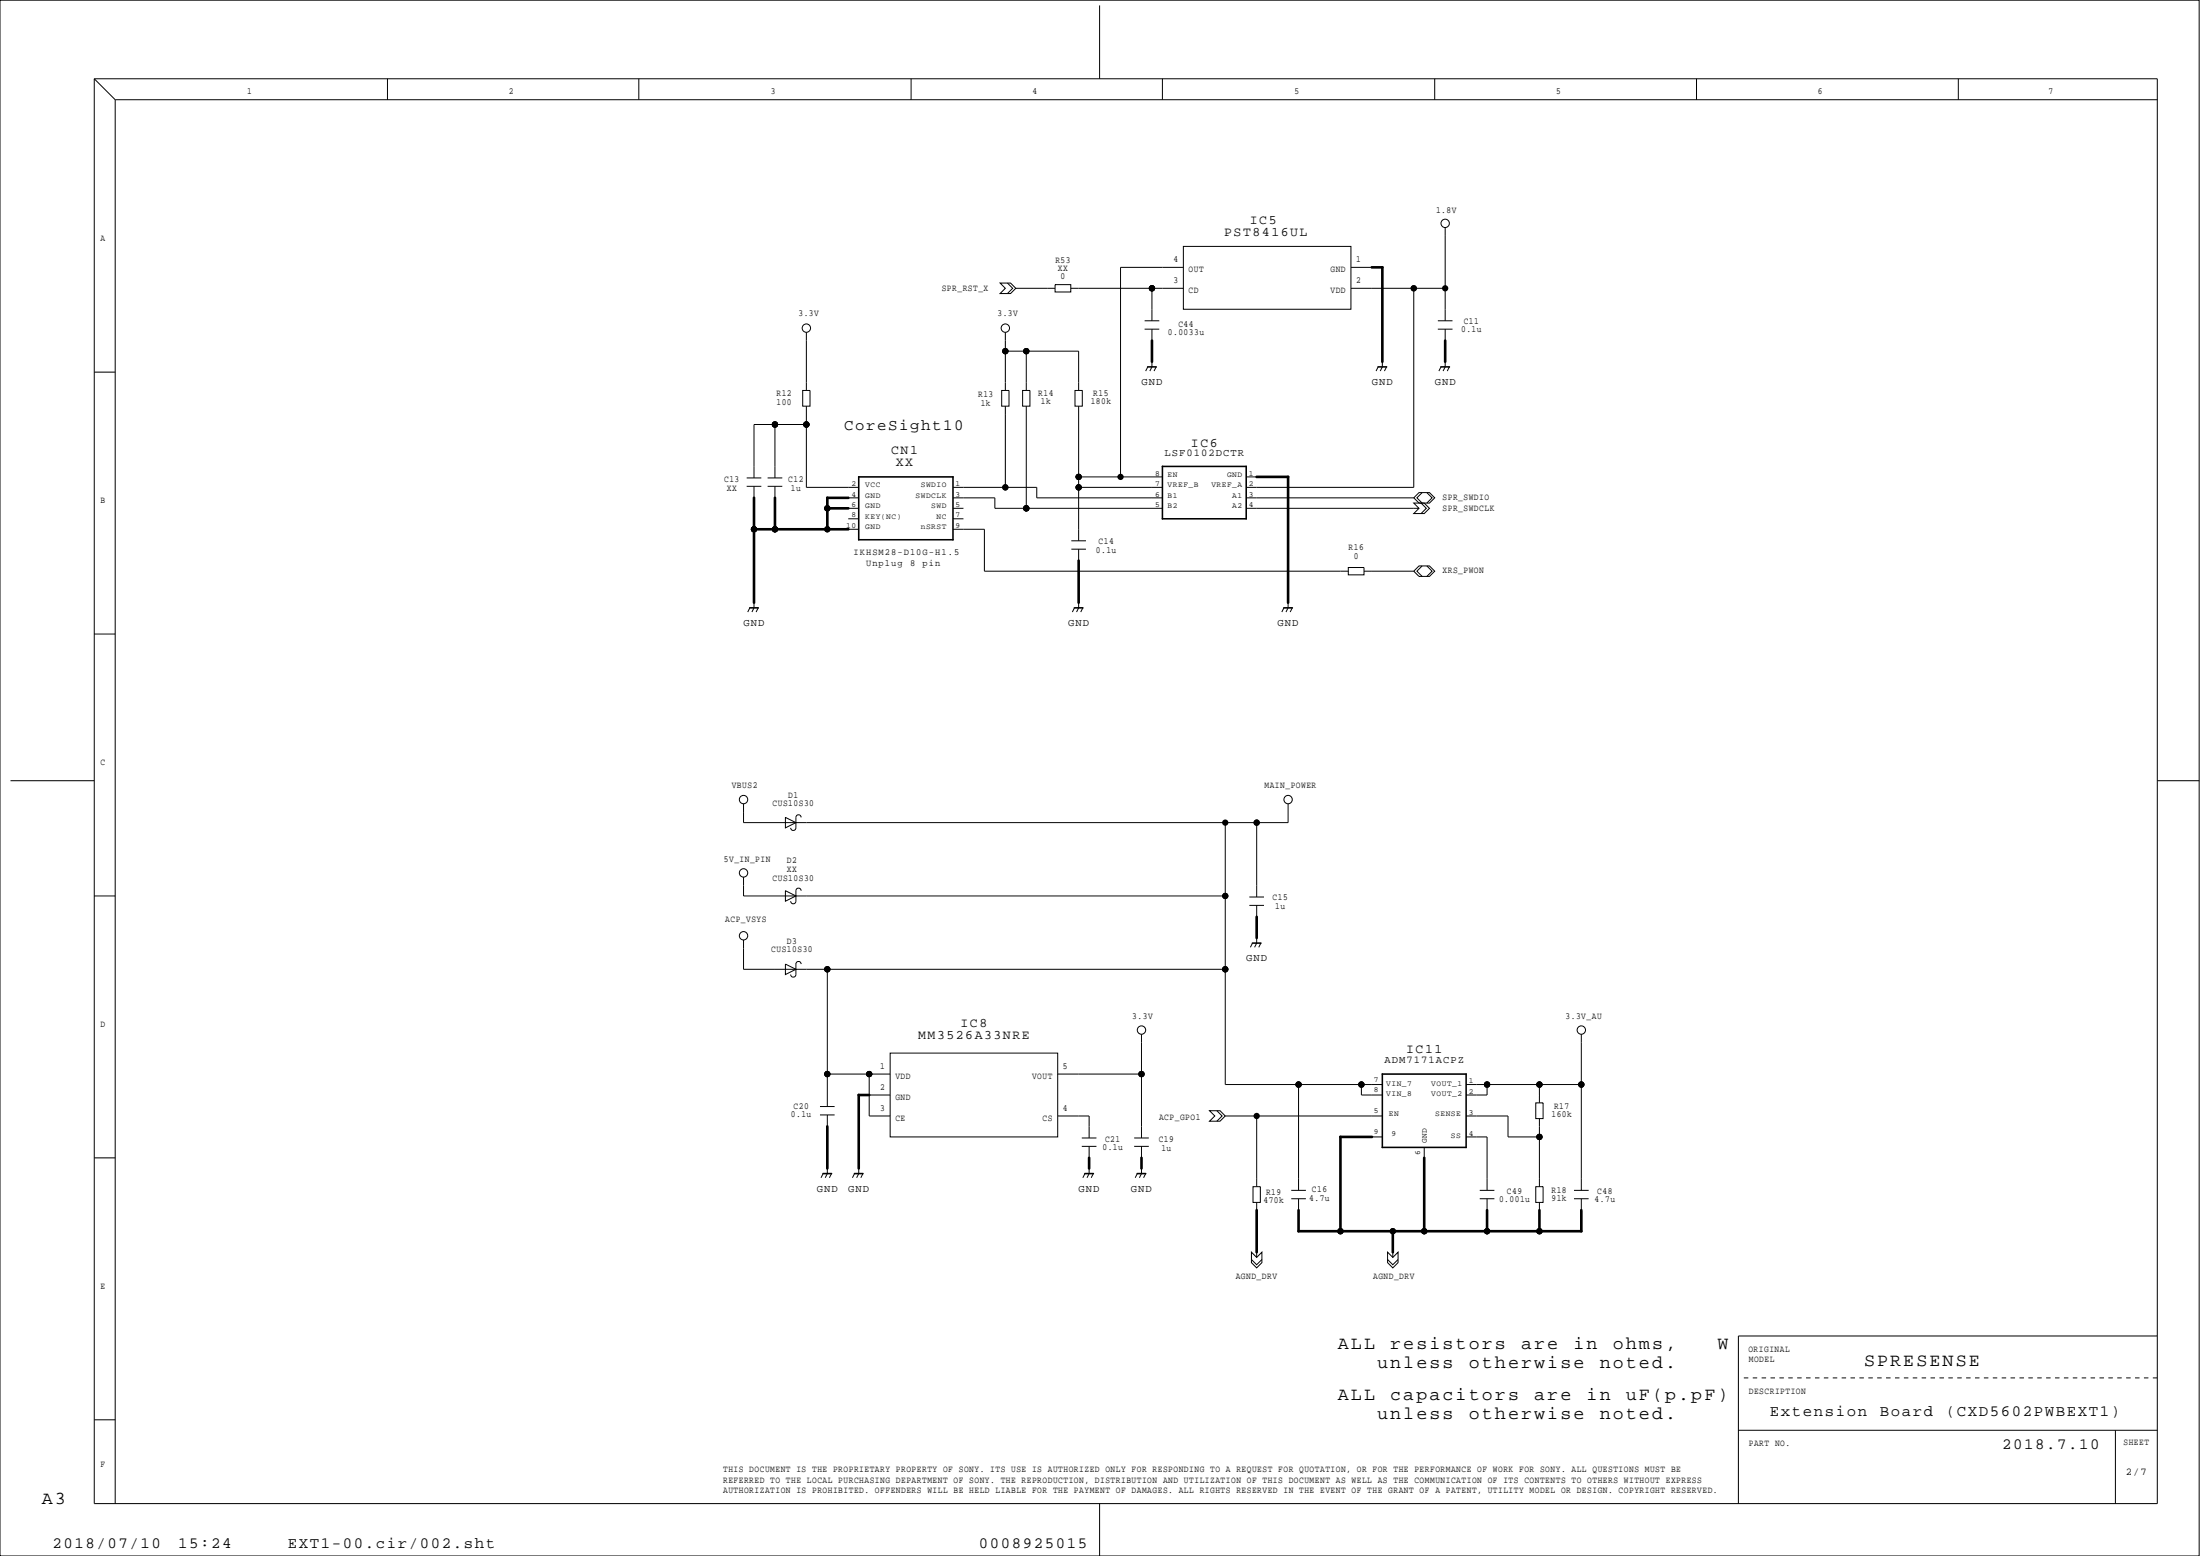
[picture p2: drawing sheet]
<svg xmlns="http://www.w3.org/2000/svg" width="420mm" height="297mm" viewBox="0 0 420 297" stroke-linecap="round" stroke-linejoin="round" font-family="sans-serif">
<g fill="#000">
<path d="M261.9 50.8h2.1l.3 .2-.3 .3h-2l-.2-.3zM263.8 50.9l.3-.1 .2 .2v18l-.3 .3-.2-.3zM219.1 70l1.7-.1 .2 .1-.2 .2h-1.6zM219.9 64.8h.2l.2 .2v4l-.3 .3-.2-.3v-4zM263.1 69.9h1.7l.2 .1-.2 .2h-1.6l-.1-.1zM275.1 70l1.7-.1 .2 .1-.2 .2h-1.6zM275.9 64.8h.2l.2 .2v4l-.3 .3-.2-.3v-4zM143.9 94.8h.2l.2 .2v6l-.3 .3-.2-.3v-6zM147.9 94.8h.2l.2 .2v6l-.3 .3-.2-.3v-6zM157.9 94.8h.2l.2 .2v2l-.3 .3-.2-.3v-2zM157.8 96.9l.2-.1 .3 .2v4l-.3 .3-.2-.3zM157.8 96.9l.2-.1h4l.3 .2-.3 .3h-4l-.2-.1z"/>
<path d="M157.8 94.9l.2-.1h4l.3 .2-.3 .3h-4l-.2-.1zM163.9 90.9l.3 .1v12l-.2 .2-.1-.2zM163.9 90.9h18.1l.2 .1-.2 .2h-18l-.1-.2zM181.9 90.9l.3 .1v12l-.2 .2-.1-.2zM221.9 88.9l.3 .1v10l-.2 .2-.1-.2zM221.9 99l16.1-.1 .2 .1-.2 .2h-16zM221.9 89l16.1-.1 .2 .1-.2 .2h-16zM237.9 89l.1-.1 .2 .1v10l-.2 .2-.1-.2zM239.8 90.9l.2-.1h6l.3 .2-.3 .3h-6l-.2-.1zM245.8 90.9l.2-.1 .3 .2v24l-.3 .3-.2-.3zM143.1 116l1.7-.1 .2 .1-.2 .2h-1.6zM143.9 100.8h.2l.2 .2v14l-.3 .3-.2-.3v-14z"/>
<path d="M143.8 100.9l.2-.1h4l.3 .2-.3 .3h-4l-.2-.1zM147.9 100.8h10.1l.3 .2-.3 .3h-10l-.2-.1zM157.8 100.9l.2-.1h4l.3 .2-.3 .3h-4l-.2-.1zM163.9 102.9h18.1l.2 .1-.2 .2h-18l-.1-.2zM205.1 116l1.7-.1 .2 .1-.2 .2h-1.6zM205.9 106.8h.2l.2 .2v8l-.3 .3-.2-.3v-8zM245.1 116l1.7-.1 .2 .1-.2 .2h-1.6zM239.9 174.8h.2l.2 .2v4l-.3 .3-.2-.3v-4zM239.1 180l1.7-.1 .2 .1-.2 .2h-1.6zM157.9 214.8h.2l.2 .2v8l-.3 .3-.2-.3v-8zM163.8 208.9l.2-.1 .3 .2v14l-.3 .3-.2-.3zM163.8 208.9l.2-.1h2l.3 .2-.3 .3h-2l-.2-.1z"/>
<path d="M255.9 216.8h.2l.2 .2v18l-.3 .3-.2-.3v-18zM255.9 216.8h6.1l.3 .2-.3 .3h-6l-.2-.3zM263.9 205l.1-.1 .2 .1v14l-.2 .2-.1-.2zM263.9 219l16.1-.1 .2 .1-.2 .2h-16zM263.9 205l16.1-.1 .2 .1-.2 .2h-16zM279.9 205l.1-.1 .2 .1v14l-.2 .2-.1-.2zM157.1 224l1.7-.1 .2 .1-.2 .2h-1.6zM163.1 224l1.7-.1 .2 .1-.2 .2h-1.6zM207.1 224l1.7-.1 .2 .1-.2 .2h-1.6zM207.9 220.8h.2l.2 .2v2l-.3 .3-.2-.3v-2zM217.1 223.9h1.7l.2 .1-.2 .2h-1.6l-.1-.2zM217.8 220.9l.2-.1 .3 .2v2l-.3 .3-.2-.3z"/>
<path d="M239.9 230.8h.2l.2 .2v8l-.3 .3-.2-.3v-8zM247.9 230.8h.2l.2 .2v4l-.3 .3-.2-.3v-4zM247.8 234.9l.2-.1h8l.3 .2-.3 .3h-8l-.2-.1zM255.9 234.8h10.1l.3 .2-.3 .3h-10l-.2-.3zM265.8 234.9l.2-.1 .3 .2v4l-.3 .3-.2-.3zM265.9 234.8h6.1l.3 .2-.3 .3h-6l-.2-.1zM271.8 220.9l.2-.1 .3 .2v14l-.3 .3-.2-.3zM271.9 234.8h12.1l.3 .2-.3 .3h-12l-.2-.1zM283.8 230.9l.3-.1 .2 .2v4l-.3 .3-.2-.3zM283.9 234.8h10.1l.3 .2-.3 .3h-10l-.2-.3zM293.8 230.9l.3-.1 .2 .2v4l-.3 .3-.2-.3zM293.9 234.8h8.1l.3 .2-.3 .3h-8l-.2-.1z"/>
<path d="M301.9 230.8h.2l.2 .2v4l-.3 .3-.2-.3v-4z"/>
<circle cx="220" cy="55" r=".6"/>
<circle cx="270" cy="55" r=".6"/>
<circle cx="276" cy="55" r=".6"/>
<circle cx="192" cy="67" r=".6"/>
<circle cx="196" cy="67" r=".6"/>
<circle cx="148" cy="81" r=".6"/>
<circle cx="154" cy="81" r=".6"/>
<circle cx="158" cy="97" r=".6"/>
<circle cx="192" cy="93" r=".6"/>
<circle cx="196" cy="97" r=".6"/>
<circle cx="206" cy="91" r=".6"/>
<circle cx="206" cy="93" r=".6"/>
<circle cx="214" cy="91" r=".6"/>
<circle cx="144" cy="101" r=".6"/>
<circle cx="148" cy="101" r=".6"/>
<circle cx="158" cy="101" r=".6"/>
<circle cx="234" cy="157" r=".6"/>
<circle cx="240" cy="157" r=".6"/>
<circle cx="234" cy="171" r=".6"/>
<circle cx="158" cy="185" r=".6"/>
<circle cx="234" cy="185" r=".6"/>
<circle cx="158" cy="205" r=".6"/>
<circle cx="166" cy="205" r=".6"/>
<circle cx="218" cy="205" r=".6"/>
<circle cx="240" cy="213" r=".6"/>
<circle cx="248" cy="207" r=".6"/>
<circle cx="260" cy="207" r=".6"/>
<circle cx="284" cy="207" r=".6"/>
<circle cx="294" cy="207" r=".6"/>
<circle cx="294" cy="217" r=".6"/>
<circle cx="302" cy="207" r=".6"/>
<circle cx="256" cy="235" r=".6"/>
<circle cx="266" cy="235" r=".6"/>
<circle cx="272" cy="235" r=".6"/>
<circle cx="284" cy="235" r=".6"/>
<circle cx="294" cy="235" r=".6"/>
</g>
<g fill="none" stroke="#000" stroke-width=".19">
<path d="M0 0h420v297h-420zM18 15h394v272h-394zM18 15l4 4M22 19h390M22 19v268M74 15v4M122 15v4M174 15v4M210 1v14M222 15v4M274 15v4M324 15v4"/>
<path d="M374 15v4M191 54h2l1 1-1 1h-2l1-1zM192.4 54l1 1-1 1M194 55h7.5M201.5 54.3h3v1.4h-3zM204.5 55h21.5M220 55v6.2M226 47h32v12h-32zM226 51h-12v40M258 55h18M258 51h4M270 55v38h-32"/>
<path d="M276 43.4v17.8M18 71h4M153.3 74.5h1.4v3h-1.4zM154 77.5v15.5h10M154 63.4v11.1M191.3 74.5h1.4v3h-1.4zM192 67h14v7.5M192 63.4v11.1M192 77.5v15.5M195.3 74.5h1.4v3h-1.4zM196 67v7.5M196 77.5v19.5"/>
<path d="M205.3 74.5h1.4v3h-1.4zM206 77.5v25.7M218.6 61.2h2.8M218.6 62.8h2.8M219.2 70l-.4 .8M220 62.8v2.2M220 69v1l-.4 .8M220.8 70l-.4 .8M263.2 70l-.4 .8M264 69v1l-.4 .8M264.8 70l-.4 .8M274.6 61.2h2.8"/>
<path d="M274.6 62.8h2.8M275.2 70l-.4 .8M276 62.8v2.2M276 69v1l-.4 .8M276.8 70l-.4 .8M142.6 91.2h2.8M142.6 92.8h2.8M144 92.8v2.2M146.6 91.2h2.8M146.6 92.8h2.8M148 81v10.2M148 92.8v2.2"/>
<path d="M154 81h-10v10.2M162 97h2M162 95h2M162 99h2M182 97h2M182 95h8v2h32M182 93h16v2h24M182 99h2M206 93h16M206 91h16M238 97h33M238 95h32"/>
<path d="M238 91h2M270 96h2l1 1-1 1h-2l1-1zM270 95l1-1h2l1 1-1 1h-2zM271.4 96l1 1-1 1M271.6 94l-1 1 1 1M272.5 94l1 1-1 1M143.2 116l-.4 .8M144 115v1l-.4 .8M144.8 116l-.4 .8M162 101h2M182 101h6v8h69.5M204.6 103.2h2.8"/>
<path d="M204.6 104.8h2.8M205.2 116l-.4 .8M206 104.8v2.2M206 115v1l-.4 .8M206.8 116l-.4 .8M245.2 116l-.4 .8M246 115v1l-.4 .8M246.8 116l-.4 .8M257.5 108.3h3v1.4h-3zM260.5 109h9.5M270 109l1-1h2l1 1-1 1h-2zM271.6 108l-1 1 1 1"/>
<path d="M272.5 108l1 1-1 1M18 121h4M2 149h16M142 153.4v3.6h104v-3.6M150 156l2 1-2 1zM153 156a.5 .5 0 0 0-.5-.5 .5 .5 0 0 0-.5 .5v2a.5 .5 0 0 1-.5 .5 .5 .5 0 0 1-.5-.5M234 157v50h30M240 157v14.2M412 149h8M18 171h4M142 167.4v3.6h92M142 179.4v5.6h92"/>
<path d="M150 170l2 1-2 1zM153 170a.5 .5 0 0 0-.5-.5 .5 .5 0 0 0-.5 .5v2a.5 .5 0 0 1-.5 .5 .5 .5 0 0 1-.5-.5M238.6 171.2h2.8M238.6 172.8h2.8M240 172.8v2.2M240 179v1l-.4 .8M150 184l2 1-2 1zM153 184a.5 .5 0 0 0-.5-.5 .5 .5 0 0 0-.5 .5v2a.5 .5 0 0 1-.5 .5 .5 .5 0 0 1-.5-.5M158 185v26.2M218 197.4v19.8M239.2 180l-.4 .8M240.8 180l-.4 .8"/>
<path d="M302 197.4v29.8M156.6 211.2h2.8M156.6 212.8h2.8M158 212.8v2.2M158 205h12M166 209h4M166 205v8h4M170 201h32v16h-32zM202 213h6v4.2M202 205h16M206.6 217.2h2.8M206.6 218.8h2.8"/>
<path d="M208 218.8v2.2M216.6 217.2h2.8M216.6 218.8h2.8M218 218.8v2.2M231 212h2l1 1-1 1h-2l1-1zM232.4 212l1 1-1 1M234 213h30M240 213v13.5M248 207v20.2M260 207v2h4M262 217h2M272 219v2"/>
<path d="M280 207h22M280 213h8v4h6M280 217h4v10.2M284 207v2h-4M293.3 210.5h1.4v3h-1.4zM294 207v3.5M294 213.5v13M18 221h4M157.2 224l-.4 .8M158 223v1l-.4 .8M158.8 224l-.4 .8M163.2 224l-.4 .8"/>
<path d="M164 223v1l-.4 .8M164.8 224l-.4 .8M207.2 224l-.4 .8M208 223v1l-.4 .8M208.8 224l-.4 .8M217.2 224l-.4 .8M218 223v1l-.4 .8M218.8 224l-.4 .8M239 239l1 1 1-1v2l-1 1-1-1zM239.3 226.5h1.4v3h-1.4zM240 229.5v1.5M240 239v1"/>
<path d="M246.6 228.8h2.8M246.6 227.2h2.8M248 228.8v2.2M265 239l1 1 1-1v2l-1 1-1-1zM266 239v1M282.6 228.8h2.8M282.6 227.2h2.8M284 228.8v2.2M293.3 226.5h1.4v3h-1.4zM294 229.5v1.5M300.6 228.8h2.8M300.6 227.2h2.8"/>
<path d="M302 228.8v2.2M239 240.4l1 1 1-1M265 240.4l1 1 1-1M412 255h-80v32M18 271h4M332 273h80M333 263h.9M334.7 263h.9M336.4 263h.9M338.1 263h.9M339.8 263h.9M341.5 263h.9"/>
<path d="M343.2 263h.9M344.9 263h.9M346.6 263h.9M348.3 263h.9M350 263h.9M351.7 263h.9M353.4 263h.9M355.1 263h.9M356.8 263h.9M358.5 263h.9M360.2 263h.9M361.9 263h.9"/>
<path d="M363.6 263h.9M365.3 263h.9M367 263h.9M368.7 263h.9M370.4 263h.8M372.1 263h.8M373.8 263h.8M375.5 263h.8M377.2 263h.8M378.9 263h.8M380.6 263h.8M382.3 263h.8"/>
<path d="M384 263h.8M385.7 263h.8M387.4 263h.8M389.1 263h.8M390.8 263h.8M392.5 263h.8M394.2 263h.8M395.9 263h.8M397.6 263h.8M399.3 263h.8M401 263h.8M402.7 263h.8"/>
<path d="M404 273v14M404.4 263h.8M406.1 263h.8M407.8 263h.8M409.5 263h.8M411.2 263h.8M210 287v10"/>
<circle cx="276" cy="42.6" r=".8"/>
<circle cx="154" cy="62.6" r=".8"/>
<circle cx="192" cy="62.6" r=".8"/>
<circle cx="142" cy="152.6" r=".8"/>
<circle cx="246" cy="152.6" r=".8"/>
<circle cx="142" cy="178.6" r=".8"/>
<circle cx="142" cy="166.6" r=".8"/>
<circle cx="218" cy="196.6" r=".8"/>
<circle cx="302" cy="196.6" r=".8"/>
</g>
<g font-size="3.5">
<text x="255.5" y="257.4">ALL</text>
<text x="265.5" y="257.4">resistors</text>
<text x="290.5" y="257.4">are</text>
<text x="300.5" y="257.4">in</text>
<text x="308" y="257.4">ohms,</text>
<text x="328" y="257.4">W</text>
<text x="263" y="261.1">unless</text>
<text x="280.5" y="261.1">otherwise</text>
<text x="305.5" y="261.1">noted.</text>
<text x="356" y="260.8">SPRESENSE</text>
<text x="255.5" y="267.2">ALL</text>
<text x="265.5" y="267.2">capacitors</text>
<text x="293" y="267.2">are</text>
<text x="303" y="267.2">in</text>
<text x="310.5" y="267.2">uF(p.pF)</text>
<text x="263" y="270.9">unless</text>
<text x="280.5" y="270.9">otherwise</text>
<text x="305.5" y="270.9">noted.</text>
<text x="8" y="287">A3</text>
</g>
<g font-size="3">
<text x="161.2" y="82">CoreSight10</text>
<text x="338" y="270.3">Extension</text>
<text x="359" y="270.3">Board</text>
<text x="371.6" y="270.3">(CXD5602PWBEXT1)</text>
<text x="382.4" y="276.5">2018.7.10</text>
<text x="10" y="295.5">2018/07/10</text>
<text x="34" y="295.5">15:24</text>
<text x="55" y="295.5">EXT1-00.cir/002.sht</text>
<text x="187" y="295.5">0008925015</text>
</g>
<g font-size="2.5">
<text x="233.8" y="45.1">PST8416UL</text>
<text x="238.7" y="42.8">IC5</text>
<text x="170.2" y="86.7">CN1</text>
<text x="171.1" y="89">XX</text>
<text x="227.4" y="85.3">IC6</text>
<text x="183.4" y="196">IC8</text>
<text x="175.3" y="198.4">MM3526A33NRE</text>
<text x="268.5" y="201">IC11</text>
</g>
<g font-size="2">
<text x="218" y="73.5">GND</text>
<text x="262" y="73.5">GND</text>
<text x="274" y="73.5">GND</text>
<text x="222.4" y="87.1">LSF0102DCTR</text>
<text x="142" y="119.5">GND</text>
<text x="204" y="119.5">GND</text>
<text x="244" y="119.5">GND</text>
<text x="238" y="183.5">GND</text>
<text x="264.4" y="202.8">ADM7171ACPZ</text>
<text x="156" y="227.5">GND</text>
<text x="162" y="227.5">GND</text>
<text x="206" y="227.5">GND</text>
<text x="216" y="227.5">GND</text>
<text x="406" y="281.5">2/7</text>
</g>
<g font-size="1.8">
<text x="47.2" y="18">1</text>
<text x="97.2" y="18">2</text>
<text x="147.2" y="18">3</text>
<text x="197.2" y="18">4</text>
<text x="247.2" y="18">5</text>
<text x="297.2" y="18">5</text>
<text x="347.2" y="18">6</text>
<text x="391.2" y="18">7</text>
<text x="274.2" y="40.6">1.8V</text>
<text x="19.2" y="46">A</text>
<text x="201.5" y="50.2">R53</text>
<text x="202" y="51.8">XX</text>
<text x="202.5" y="53.3">0</text>
<text x="224.1" y="50">4</text>
<text x="227" y="51.9">OUT</text>
<text x="254.1" y="51.9">GND</text>
<text x="259" y="50">1</text>
<text x="179.9" y="55.5">SPR_RST_X</text>
<text x="224.1" y="54">3</text>
<text x="227" y="55.9">CD</text>
<text x="254.1" y="55.9">VDD</text>
<text x="259" y="54">2</text>
<text x="152.5" y="60.3">3.3V</text>
<text x="190.5" y="60.3">3.3V</text>
<text x="223" y="63.9">0.0033u</text>
<text x="225" y="62.3">C44</text>
<text x="279" y="63.4">0.1u</text>
<text x="279.5" y="61.8">C11</text>
<text x="148.3" y="75.7">R12</text>
<text x="148.3" y="77.3">100</text>
<text x="186.8" y="75.8">R13</text>
<text x="187.3" y="77.4">1k</text>
<text x="198.3" y="75.6">R14</text>
<text x="198.8" y="77.2">1k</text>
<text x="208.3" y="77.2">180k</text>
<text x="208.8" y="75.6">R15</text>
<text x="138.3" y="92.1">C13</text>
<text x="138.8" y="93.7">XX</text>
<text x="150.6" y="92.1">C12</text>
<text x="151" y="93.7">1u</text>
<text x="275.5" y="95.4">SPR_SWDIO</text>
<text x="19.2" y="96">B</text>
<text x="275.5" y="97.5">SPR_SWDCLK</text>
<text x="163" y="106">IKHSM28-D10G-H1.5</text>
<text x="209.3" y="105.5">0.1u</text>
<text x="209.8" y="103.9">C14</text>
<text x="257.5" y="105.1">R16</text>
<text x="258.5" y="106.7">0</text>
<text x="165.4" y="108">Unplug</text>
<text x="173.8" y="108">8</text>
<text x="176.2" y="108">pin</text>
<text x="275.5" y="109.4">XRS_PWON</text>
<text x="19.2" y="146">C</text>
<text x="139.8" y="150.3">VBUS2</text>
<text x="147.6" y="153.9">CUS10S30</text>
<text x="150.6" y="152.3">D1</text>
<text x="241.5" y="150.3">MAIN_POWER</text>
<text x="138.3" y="164.6">5V_IN_PIN</text>
<text x="150.3" y="164.8">D2</text>
<text x="150.3" y="166.4">XX</text>
<text x="147.6" y="168.2">CUS10S30</text>
<text x="243" y="171.8">C15</text>
<text x="243.5" y="173.4">1u</text>
<text x="138.5" y="176.1">ACP_VSYS</text>
<text x="147.3" y="181.8">CUS10S30</text>
<text x="150.3" y="180.2">D3</text>
<text x="19.2" y="196">D</text>
<text x="216.2" y="194.6">3.3V</text>
<text x="299" y="194.6">3.3V_AU</text>
<text x="168.1" y="204">1</text>
<text x="168.1" y="208">2</text>
<text x="171" y="205.9">VDD</text>
<text x="171" y="209.9">GND</text>
<text x="197.1" y="205.9">VOUT</text>
<text x="203" y="204">5</text>
<text x="151" y="213.3">0.1u</text>
<text x="151.5" y="211.7">C20</text>
<text x="168.1" y="212">3</text>
<text x="171" y="213.9">CE</text>
<text x="199.1" y="213.9">CS</text>
<text x="203" y="212">4</text>
<text x="221.4" y="213.8">ACP_GPO1</text>
<text x="296.3" y="213.3">160k</text>
<text x="296.8" y="211.7">R17</text>
<text x="210.5" y="219.5">0.1u</text>
<text x="211" y="217.9">C21</text>
<text x="221.3" y="218.1">C19</text>
<text x="221.8" y="219.7">1u</text>
<text x="250.5" y="227.6">C16</text>
<text x="287.8" y="227.9">C49</text>
<text x="296.3" y="227.7">R18</text>
<text x="305" y="227.8">C48</text>
<text x="241.3" y="229.7">470k</text>
<text x="241.8" y="228.1">R19</text>
<text x="250" y="229.2">4.7u</text>
<text x="286.3" y="229.5">0.001u</text>
<text x="296.3" y="229.3">91k</text>
<text x="304.5" y="229.4">4.7u</text>
<text x="236" y="244.1">AGND_DRV</text>
<text x="262.2" y="244.1">AGND_DRV</text>
<text x="19.2" y="246">E</text>
<text x="333.9" y="258.1">ORIGINAL</text>
<text x="334" y="260">MODEL</text>
<text x="334" y="266">DESCRIPTION</text>
<text x="405.5" y="275.8">SHEET</text>
<text x="19.2" y="280">F</text>
<text x="138.1" y="281">THIS DOCUMENT IS THE PROPRIETARY PROPERTY OF SONY. ITS USE IS AUTHORIZED ONLY FOR RESPONDING TO A REQUEST FOR QUOTATION, OR FOR THE PERFORMANCE OF WORK FOR SONY. ALL QUESTIONS MUST BE</text>
<text x="334" y="276">PART NO.</text>
<text x="138.1" y="283">REFERRED TO THE LOCAL PURCHASING DEPARTMENT OF SONY. THE REPRODUCTION, DISTRIBUTION AND UTILIZATION OF THIS DOCUMENT AS WELL AS THE COMMUNICATION OF ITS CONTENTS TO OTHERS WITHOUT EXPRESS</text>
<text x="138.1" y="285">AUTHORIZATION IS PROHIBITED. OFFENDERS WILL BE HELD LIABLE FOR THE PAYMENT OF DAMAGES. ALL RIGHTS RESERVED IN THE EVENT OF THE GRANT OF A PATENT, UTILITY MODEL OR DESIGN. COPYRIGHT RESERVED.</text>
</g>
<g font-size="1.5">
<text x="162.6" y="94.8">4</text>
<text x="162.6" y="92.8">2</text>
<text x="165.2" y="95">GND</text>
<text x="165.2" y="93">VCC</text>
<text x="174.8" y="95">SWDCLK</text>
<text x="175.8" y="93">SWDIO</text>
<text x="182.5" y="94.8">3</text>
<text x="182.5" y="92.8">1</text>
<text x="220.6" y="94.8">6</text>
<text x="220.6" y="92.8">7</text>
<text x="220.6" y="90.8">8</text>
<text x="223" y="95">B1</text>
<text x="223" y="93">VREF_B</text>
<text x="223" y="91">EN</text>
<text x="231.3" y="93">VREF_A</text>
<text x="234.3" y="91">GND</text>
<text x="235.3" y="95">A1</text>
<text x="238.5" y="90.8">1</text>
<text x="238.5" y="92.8">2</text>
<text x="238.5" y="94.8">3</text>
<text x="161.6" y="100.8">10</text>
<text x="162.6" y="96.8">6</text>
<text x="162.6" y="98.8">8</text>
<text x="165.2" y="97">GND</text>
<text x="165.2" y="101">GND</text>
<text x="165.2" y="99">KEY(NC)</text>
<text x="175.8" y="101">nSRST</text>
<text x="177.8" y="97">SWD</text>
<text x="178.8" y="99">NC</text>
<text x="182.5" y="100.8">9</text>
<text x="182.5" y="98.8">7</text>
<text x="182.5" y="96.8">5</text>
<text x="220.6" y="96.8">5</text>
<text x="223" y="97">B2</text>
<text x="235.3" y="97">A2</text>
<text x="238.5" y="96.8">4</text>
<text x="262.3" y="206.5">7</text>
<text x="262.3" y="208.5">8</text>
<text x="264.7" y="207.3">VIN_7</text>
<text x="264.7" y="209.3">VIN_8</text>
<text x="273.3" y="207.3">VOUT_1</text>
<text x="273.3" y="209.3">VOUT_2</text>
<text x="280.5" y="206.8">1</text>
<text x="280.5" y="208.8">2</text>
<text x="262.3" y="212.5">5</text>
<text x="265.2" y="213">EN</text>
<text x="274.1" y="213">SENSE</text>
<text x="280.5" y="212.8">3</text>
<text x="262.3" y="216.5">9</text>
<text x="265.7" y="216.8">9</text>
<text x="271.2" y="220.4" transform="rotate(-90 271.2 220.4)">6</text>
<text x="272.5" y="218.3" transform="rotate(-90 272.5 218.3)">GND</text>
<text x="277.1" y="217.3">SS</text>
<text x="280.5" y="216.8">4</text>
</g>
</svg>
